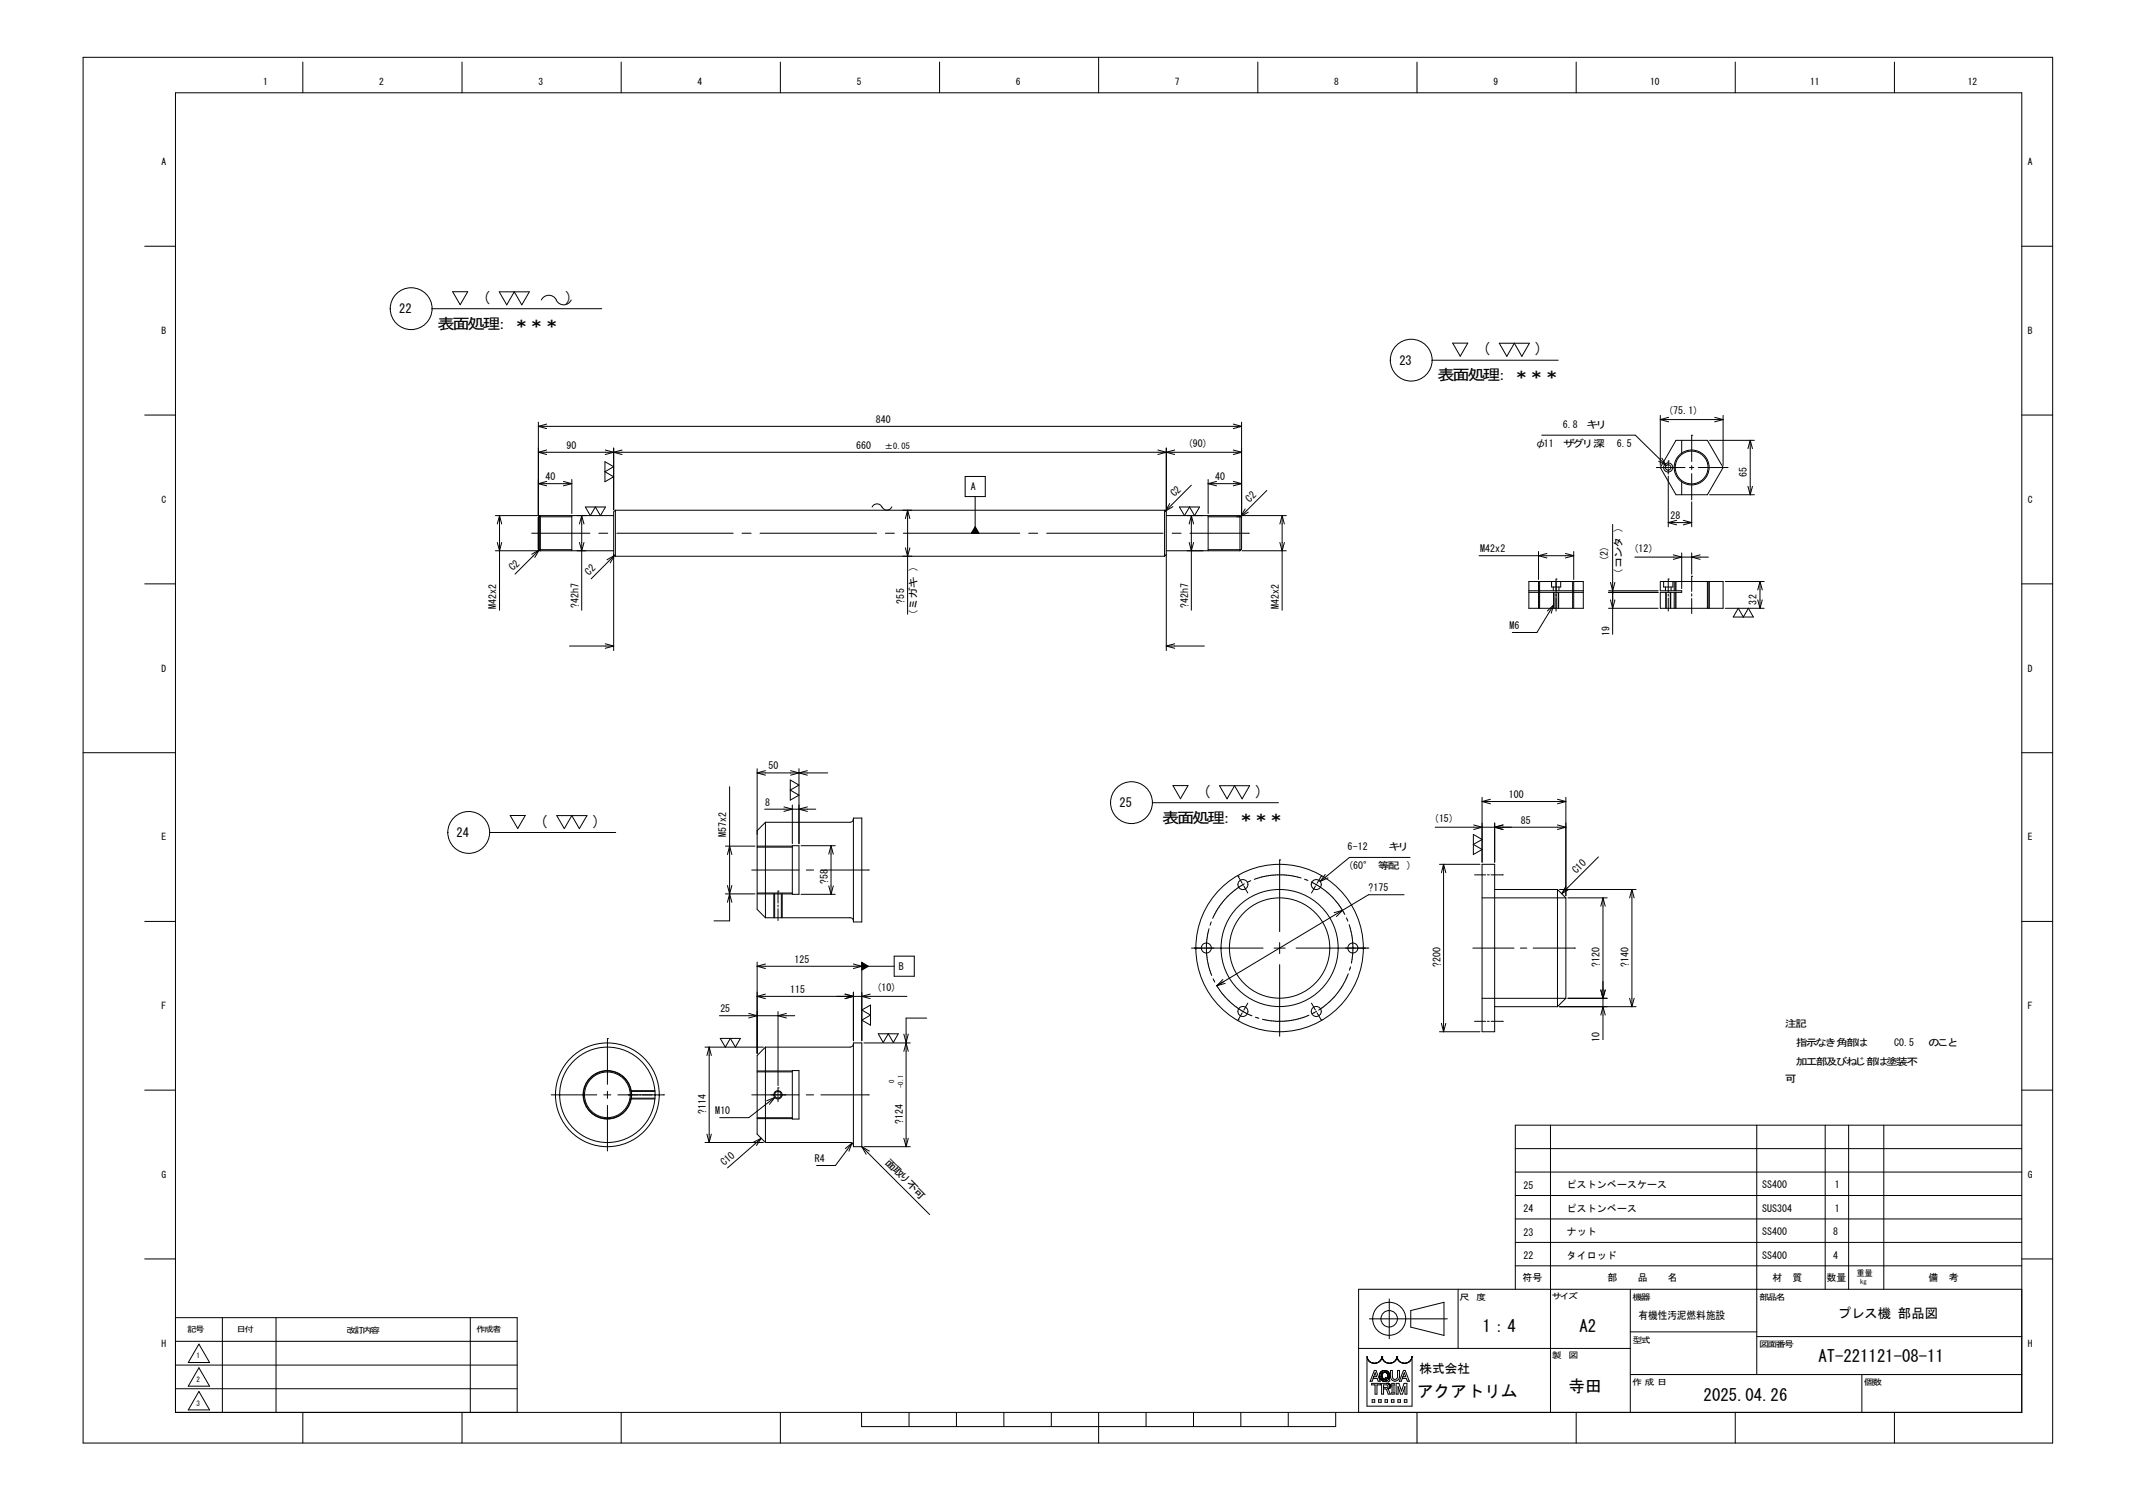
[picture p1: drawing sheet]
<svg xmlns="http://www.w3.org/2000/svg" width="420mm" height="297mm" viewBox="0 0 420 297" stroke-linecap="round" stroke-linejoin="round" font-family="sans-serif">
<g fill="none" stroke="#000" stroke-width=".2">
<path d="M16.4 11.3h387.6v272.8h-387.6zM34.5 18.3h363.4v259.7h-363.4zM59.6 12.2v6.1M90.9 12.2v6.1M122.2 12.2v6.1M153.6 12.2v6.1M184.9 12.2v6.1M216.2 11.3v7M247.5 12.2v6.1M278.9 12.2v6.1M310.2 12.2v6.1M341.5 12.2v6.1"/>
<path d="M372.8 12.2v6.1M28.5 48.5h6M89.1 57.4h2.9l-1.4 2.6zM98.2 57.4h6l-1.5 2.6-1.5-2.6-1.5 2.6zM106.5 59.1a1.67 1.67 0 0 1 1.7-1 1.67 1.67 0 0 1 1.5 1.3 1.61 1.61 0 0 0 2.7-.3M397.9 48.5h6.1M85.1 60.8h33.3M281.9 70.9h24.8M285.9 67.5h3l-1.5 2.6zM295.1 67.6h5.9l-1.5 2.5-1.5-2.5-1.5 2.5zM28.5 81.7h6M105.9 83.1v18.3"/>
<path d="M105.9 95.2h6.6M105.9 95.2l1.7 .4M105.9 89h138.4M105.9 89l1.7 .5M105.9 83.9h138.4M105.9 83.9l1.7 .5M107.6 94.8l-1.7 .4M107.6 88.6l-1.7 .4M107.6 83.5l-1.7 .4M110.9 94.8l1.6 .4M112.5 94.4v6.7M112.5 95.2l-1.6 .4"/>
<path d="M115.2 99.8h4l-1 1.7-1-1.7-1 1.7zM119.1 90.9l1.7 1-1.7 1 1.7 1-1.7 .9zM119.1 88.6l3.3 .9M120.8 88.2v12.2M122.4 88.6l-3.3 .9M171.6 99.8a1.06 1.06 0 0 1 1-.6 1.06 1.06 0 0 1 1 .6M173.6 99.8a1.05 1.05 0 0 0 .9 .6 1.05 1.05 0 0 0 1-.6M189.9 93.8h4v3.9h-4zM191.9 97.7v6M227.9 88.6l3.3 .9M229.5 88.2v12.2M230.2 99.1l-.8 1.5"/>
<path d="M230.8 99.7l-1.4 .9M231.2 88.6l-3.3 .9M232.1 99.8h4l-1 1.7-1-1.7-1 1.7zM234.5 95.5l-5.1 5.1M237.8 94.4v6.7M237.8 95.2h6.5M237.8 95.2l1.6 .4M239.4 94.8l-1.6 .4M242.7 83.5l1.6 .4M242.7 94.8l1.6 .4M242.7 88.6l1.6 .4M244.3 83.1v18.3"/>
<path d="M244.3 83.9l-1.6 .5M244.3 95.2l-1.6 .4M244.3 89l-1.6 .5M249.3 96.6l-5.1 5.1M303.4 85.7h18.4l6.1 5.9M326 92h5.6M326.4 90.8l1.5 .8M326.7 81.8v9.8M326.7 82.6h12.4M326.7 82.6l1.7 .4M327 90.2l.9 1.4M328.3 90.7h.1"/>
<path d="M328.3 90.7v1.1M328.3 92v.1M328.3 92.3v1M328.3 93.7v10M328.4 82.1l-1.7 .5M329.6 92h.1M329.8 86.7h6.2l3.1 5.3-3.1 5.4h-6.2l-3.1-5.4zM331 86.7v2.5M331 94.9v2.5M332.5 92h.8M332.9 85.7h.1M332.9 85.7v5.1"/>
<path d="M332.9 91.7v.7M332.9 93.2v5.2M332.9 98.8v4.9M334.2 92h5.7M336.4 97.4h8.9M336.4 86.7h8.9M337.4 82.1l1.7 .5M339.1 81.8v9.8M339.1 82.6l-1.7 .4M339.9 92h.1M344 95.7l.4 1.7M344.4 86.7v10.7"/>
<path d="M344.4 86.7l-.4 1.6M344.4 86.7l.5 1.6M344.9 95.7l-.5 1.7M397.9 81.7h6.1M28.5 114.9h6M97.5 108.4h8.4M97.5 101.5h8.4M97.9 106.8l.4 1.6 .4-1.6M98.3 101.5v18.6M98.3 101.5l-.4 1.6M98.3 101.5l.4 1.6M104.6 105h11.5"/>
<path d="M106.1 101.7h6.4M106.1 108.2h6.4M106.1 108.3l-4.7 4.7M106.1 108.3l-1.5 .8M106.1 108.3l-.8 1.4M106.3 108.4h14.5M106.3 101.5h14.5M106.3 101.5l-.4 .3v6.3l.4 .3M106.3 101.5v6.9M112.5 101.5v6.9M114 106.8l.5 1.6 .4-1.6M114.5 101.5v18.6"/>
<path d="M114.5 101.5l-.5 1.6M114.5 101.5l.4 1.6M117.8 105h1.8M120.8 109.2l.3 .3M120.9 109.3l-4.6 4.6M120.9 109.3l-1.4 .9M120.9 109.3l-.8 1.5M121.1 100.4h108.1M121.1 100.4l-.3 .4v27.3M121.1 109.5h108.1M121.1 100.4v9.1M121.4 105h22.9"/>
<path d="M146 105h1.8M149.6 105h22.9M174.3 105h1.7M177.8 105h22.9M178.2 107.8l.4 1.7 .5-1.7M178.6 100.4v20.5M178.6 100.4l-.4 1.7M178.6 100.4l.5 1.7M191.9 103.7l.8 1.3h-1.6zM202.4 105h1.8M206 105h22.9M229.2 100.4l.3 .4v27.3"/>
<path d="M229.2 100.4v9.1M229.5 109.2l-.3 .3M229.5 108.4h14.5M229.5 101.5h14.5M230.7 105h1.7M234 106.8l.5 1.6 .4-1.6M234.2 105h11.4M234.5 101.5v18.6M234.5 101.5l-.5 1.6M234.5 101.5l.4 1.6M237.8 101.7h6.4M237.8 101.5v6.9"/>
<path d="M237.8 108.2h6.4M244 101.5v6.9M244 101.5l.3 .3v6.3l-.3 .3M244.4 108.4h8.7M244.4 101.5h8.7M245 100.2l-.8 1.5M245.6 105h.1M245.6 100.8l-1.4 .9M251.9 106.8l.4 1.6 .5-1.6M252.3 101.5v18.6M252.3 101.5l-.4 1.6M252.3 101.5l.5 1.6"/>
<path d="M291.1 109.4h18.6M300.9 116.3h10.7M300.9 116.6h10.7M300.9 114.5h10.7v5.2h-10.7zM302.8 108.6v5.5M302.8 114.5v5.2M303 114.5v5.2M304.4 108.9l-1.6 .5 1.6 .4M305.3 114.5v1h1.8v-1M305.7 115.5v.8M305.7 116.6v3.1M305.7 119.1l-3.2 5.4h-4.9"/>
<path d="M305.7 119.1l-1.2 1.2M305.7 119.1l-.4 1.6M305.8 116.6v3.1M306.2 114h.1M306.2 114v6.3M306.7 116.6v3.1M306.8 115.5v.8M308 108.9l1.7 .5M309.5 114.5v5.2M309.7 108.6v5.5M309.7 114.5v5.2M309.7 109.4l-1.7 .4"/>
<path d="M316.6 116.3h9.7M316.6 116.6h9.7M316.6 119.7h9.7M316.9 114.6l.5 1.7 .4-1.7M316.9 118.1l.5 1.6 .4-1.6M317.3 116.5h.1v.2h-.1zM317.4 103.2v21.7M321.7 109.7h14.5M326.7 114.5h12.4v5.2h-12.4v-3.1h4.3v-.3h-4.3zM327.4 114.5v1h1.8v-1M327.8 115.5v.8M327.8 116.6v3.1"/>
<path d="M327.9 116.6v3.1M328.3 114h.1M328.3 114v2.6M328.3 116.9v.4M328.3 117.7v2.6M328.3 102.9h4.6M328.3 102.9l1.7 .4M328.7 116.6v3.1M328.8 116.6v3.1M328.9 115.5v.8M329.3 109.2l1.7 .5-1.7 .4M329.5 114.5v1.8"/>
<path d="M329.5 116.6v3.1M329.7 114.5v1.8M329.7 116.6v3.1M329.8 114.5v1.8M329.8 116.6v3.1M330 102.4l-1.7 .5M331 108.8v7.1M331.3 102.4l1.6 .5M332.9 113.4h.1M332.9 108.8v4.2M332.9 113.4v3M332.9 116.9v.4"/>
<path d="M332.9 117.8v3M332.9 102.9l-1.6 .4M334.6 109.2l-1.7 .5 1.7 .4M336 114.5v5.2M336.2 114.5v5.2M336.4 114.5v5.2M339.5 119.7h7.7M339.5 114.5h7.7M342.1 119.7l1 1.8 1-1.8 .9 1.8h-3.9zM345.9 118.1l.5 1.6M346.4 114.5v5.2M346.4 114.5l-.5 1.6"/>
<path d="M346.4 114.5l.4 1.6M346.8 118.1l-.4 1.6M397.9 114.9h6.1M112.1 127.2h8.7M119.1 126.7l1.7 .5M120.8 127.2l-1.7 .4M229.5 127.2h7.5M229.5 127.2l1.7 .4M231.2 126.7l-1.7 .5M16.4 148.2h18.1M143.6 154.9v26.4h-3.1M149 151.3v27.7l1.6 1.7"/>
<path d="M149 152.1h13.9M149 152.1l1.6 .5M150.5 159.3h10M150.6 151.7l-1.6 .4M154.3 158.8l1.6 .5-1.6 .4M155.5 153.5l1.7 1-1.7 1 1.7 1-1.7 1zM155.6 151.7l3.3 .9M155.9 158.5v7.6M157.2 151.3v14.8M158.9 158.8l-1.7 .5 1.7 .4M158.9 151.7l-3.3 .9M226.8 158h24.8"/>
<path d="M230.8 154.6h3l-1.5 2.6zM240 154.7h5.9l-1.5 2.5-1.4-2.5-1.5 2.5zM291.7 157v12.7M291.7 157.8h16.5M291.7 157.8l1.6 .4M293.3 157.3l-1.6 .5M306.5 157.3l1.7 .5M308.2 157v19.3M308.2 157.8l-1.7 .4M397.9 148.2h6.1M96.4 163.9h24.8M100.4 160.5h3l-1.5 2.6z"/>
<path d="M109.6 160.5h5.9l-1.5 2.6-1.5-2.6-1.4 2.6zM142.8 166.6h5.8M142.8 176h5.8M143.2 174.3l.4 1.7M143.2 168.2l.4-1.6 .4 1.6M143.6 176l-.4 1.6M143.6 176l.4 1.6M144 174.3l-.4 1.7M147.9 171.3h9.3M149 166.6h6.9M149 166.8h6.9M149 176h6.9"/>
<path d="M149 175.8h6.9M150.6 161.9v18.8M150.6 161.9l-1.6 1.6M152.3 176v4.7M152.5 176v4.7M153.1 175.4h.1M153.1 175.4v2.4M153.1 178.1v.4M153.1 178.9v2.3M153.8 176v4.7M153.9 176v4.7M155.9 166.5h1.3v9.5h-1.3z"/>
<path d="M157.6 166.5h6.8M157.6 176h6.8M158.7 171.3h1.4M161.6 171.3h9.3M163.1 174.4l.4 1.6M163.5 166.5v9.5M163.5 166.5l-.4 1.6M163.5 166.5l.5 1.6M164 174.4l-.5 1.6M167.9 161.2a.66 .66 0 0 1-.6 .7h-16.7M167.9 161h1.7v20.5h-1.7zM170.9 171.3h.1"/>
<path d="M243.7 172.5h.1M243.7 172.5l.7 1.3M244.6 174.1l.1 .1M244.8 174.5l.8 1.3M244.9 174a14.7 14.7 0 0 0-6.3 6.8M246.2 173.4l-.7 .3M251.8 169.3h.1M251.8 169.3v14.1M256 172.8a14.3 14.3 0 0 0-9.2 .3M256.7 173.1l.7 .2M258.1 173.6a14.3 14.3 0 0 1 6.6 6.4M258.9 174.5l-.8 1.3"/>
<path d="M259.1 174.1l-.1 .1M260 172.5h.1M260 172.5l-.8 1.3M260.8 172.1l-1 1.4M261.4 172.8l-1.6 .7M264.2 179.2l-24.7 14.8M264.2 179.2l-1.6 .5M264.2 179.2l-1.2 1.2M276.3 176.1h-7l-5.1 3.1M277.5 168.8h-11.9l-5.8 4.7M282.4 162.8h25.8M283.3 170.1h8"/>
<path d="M284.1 170.1v33M284.1 170.1l-.4 1.7M284.1 170.1l.4 1.7M290 164.3l1.7 .9-1.7 1 1.7 1-1.7 1zM290 162.4l1.7 .4-1.7 .5M290.2 172.2h2.2M291.7 170.1h2.4v33h-2.4zM291.7 176.7h16.5M292.7 172.2h.4M293.4 172.2h2.2M294.1 162v7.7M294.1 175.1h12.4"/>
<path d="M295.6 172.2h.1M295.8 162.4l-1.7 .4 1.7 .5M306.5 175.1l1.7 1.6M306.5 175.1v23.1M306.5 162.4l1.7 .4M306.9 175.1h15.1M308.2 176.7v19.8M308.2 162.8l-1.7 .5M308.2 174.4l-.9 1.5M308.6 176.7h7.7M308.8 175l-1.5 .9M314.6 168.7l-7.3 7.2"/>
<path d="M315.5 176.7v28M315.5 176.7l-.5 1.7M315.5 176.7l.4 1.7M321.2 175.1v23.1M321.2 175.1l-.5 1.6M321.2 175.1l.4 1.6M28.5 181.4h6M141.6 199.9h14.8M147.4 199.5l1.6 .4-1.6 .5M149 189.4v17.9M149 196.1h29.5M149 196.1l1.6 .5"/>
<path d="M149 190.2h20.6M149 190.2l1.6 .4M150.6 180.7h16.8a.59 .59 0 0 1 .5 .6M150.6 195.7l-1.6 .4M150.6 189.8l-1.6 .4M153.1 199.1v14.6M154.8 199.5l-1.7 .4 1.7 .5M166.3 195.7l1.6 .4-1.6 .5M167.9 195.3v9.6M167.9 189.8l1.7 .4M169.6 189.4l1.3 .8-1.3 .8zM169.6 189.4v15.5"/>
<path d="M169.6 198.8l1.7-1v4l-1.7-1 1.7-1zM169.6 190.2l-1.7 .4M170.9 190.2h5.1M171.2 195.7l-1.6 .4 1.6 .5M176 188.2h3.9v4h-3.9zM234.5 186.6h14.1M235.1 186.6h.1M237.9 182.8a14.2 14.2 0 0 0 .1 7.8l.5 1.4M238.4 181.5l-.3 .6M238.7 192.7l.4 .6M239.4 194a14.4 14.4 0 0 0 7 6M240.7 192.8l-1.2 1.2"/>
<path d="M240.9 193.2l-1.4 .8M241.1 193.6l-1.6 .4M244.4 199.4l-.7 1.4M244.7 199l-.1 .2M245.6 197.5l-.8 1.3M250.7 186.6h2.2M251.8 185.5v2.2M251.8 189.9v14.1M255.1 186.6h14.1M257.6 199.8a14.3 14.3 0 0 1-7.7 1.1l-1.5-.3M258.1 197.5l.8 1.3M258.9 199.2l-.6 .3"/>
<path d="M259 199l.1 .2M259.2 199.4l.8 1.4M265 180.7l.2 .6M265.3 191.7a14.5 14.5 0 0 1-5.8 7.1M265.5 182a14.5 14.5 0 0 1 .4 7.6M265.8 190.3l-.2 .7M266.2 186.6h.1M268.6 186.6h.1M269.2 186.6h.1M289.8 186.6h8.2M291.7 196.5h16.5M294.1 198.2h12.4"/>
<path d="M299.2 186.6h1.3M301.7 186.6h8.1M306.9 198.2h15.1M308.2 196.5l-1.7 1.7M308.6 196.5h7.7M309.8 186.6h.1M315 194.9l.5 1.6 .4-1.6M315 199.8l.5-1.6 .4 1.6M320.7 196.5l.5 1.7M321.6 196.5l-.4 1.7M397.9 181.4h6.1M28.5 214.6h6"/>
<path d="M108.5 215.5h8.9M118.8 215.5h1.4M119.5 204.4h.1M119.5 204.4v9M119.5 214.8v1.4M119.5 217.6v9M121.6 215.5h9M123.7 215.5h.1M124.2 216.3h4.7M124.2 214.7h4.7M124.2 216.2h4.7M124.2 214.8h4.7"/>
<path d="M130.6 215.5h.1M138.7 206.1h11.5M139.6 206.1v18.8M139.6 206.1l-.5 1.7M139.6 206.1l.4 1.7M141.7 204.4h4l-1 1.7-1-1.7-1 1.7zM147.9 215.5h9.3M149 210.8h6.9M149 211h6.9M150.6 206.1l-1.6 1.7v15.4l1.6 1.7M150.6 206.1v18.8M152.5 216l-5.1 4h-5.8"/>
<path d="M152.5 216l-1.6 .7M152.5 216l-1.1 1.4M153.1 214.1h.1M153.1 214.1v1.2M153.1 215.4v.2M153.1 215.8v1.1M154.5 215.5h.1M155.9 210.7h1.3v9.6h-1.3zM158.7 215.5h1.4M161.6 215.5h9.3M167.9 205.5a.66 .66 0 0 1-.6 .6h-16.7M167.9 205.3h1.7v20.4h-1.7z"/>
<path d="M170 205.3h9.1M170.9 215.5h.1M172.8 203.5h4l-1 1.7-1-1.7-1 1.7zM177.9 203.6l.4 1.6M178.3 205.3v20.4M178.3 205.3l-.4 1.6M178.3 205.3l.4 1.6M178.7 203.6l-.4 1.6M182.4 200.4h-4.1v4.8M243.7 200.8h.1M247.1 200.2l.6 .2M260 200.8h.1"/>
<path d="M283.3 203.1h8M283.7 201.4l.4 1.7M284.5 201.4l-.4 1.7M290.2 201h2.2M292.7 201h.4M293.4 201h2.2M295.6 201h.1M397.9 214.6h6.1M138.7 224.9h11.5M139.1 223.2l.5 1.7M140 223.2l-.4 1.7M149 220.2h6.9"/>
<path d="M149 220h6.9M149.8 224.1l-6.6 5.8M149.8 224.1l-1.5 .7M149.8 224.1l-.9 1.4M150.6 224.9h16.8a.59 .59 0 0 1 .5 .6M167.7 225l-3.3 4.4h-3.7M167.7 225l-1.4 1.1M167.7 225l-.6 1.6M169.6 225.7l.8 1.5M169.6 225.7l1.5 .9M169.6 225.7l13.4 13.4M170 225.7h9.1"/>
<path d="M177.9 224.1l.4 1.6M178.7 224.1l-.4 1.6M298.2 235.3h99.7M298.2 239.9h99.7M298.2 226.1h99.7M298.2 230.7h99.7M305.1 221.5v56.5M345.7 221.5v49.1M359.2 221.5v32.3M363.8 221.5v32.3M370.7 221.5v32.3M397.9 221.5h-99.7v32.3"/>
<path d="M28.5 247.8h6M34.5 259.4h67.3v18.6M43.8 259.4v18.6M54.3 259.4v18.6M92.6 259.4v18.6M269.5 259.6h15.3M273.4 255.7v7.8M277.6 258l6.6-1.7v6.6l-6.6-1.7zM286.9 253.8v11.6M298.2 244.6h99.7M298.2 249.2h99.7M320.8 253.8v24.2"/>
<path d="M397.9 247.8h6.1M397.9 253.8h-130.5v24.2M34.5 273.4h67.3M34.5 264h67.3M34.5 268.7h67.3M39.1 264.6l2.1 3.6h-4.1zM39.1 269.2l2.1 3.7h-4.1zM39.1 273.9l2.1 3.6h-4.1zM59.6 278v6.1M90.9 278v6.1M122.2 278v6.1M153.6 278v6.1"/>
<path d="M169.6 278v2.8h93.3v-2.8M178.9 278v2.8M188.2 278v2.8M197.6 278v2.8M206.9 278v2.8M216.2 278v6.1M225.5 278v2.8M234.9 278v2.8M244.2 278v2.8M253.5 278v2.8M267.4 265.4h53.4M269.1 267.2h.1"/>
<path d="M269.1 267.4l.1 .3 .7 .5M269.3 267.8h.1M269.4 267.9h.1M269.5 268h.1M269.6 268.1h.1M269.7 271.9l.8-2.1h.3l.8 2.1M269.7 271.9h.3l.6-1.7 .3 .8h-.5l-.2 .3h.8l.2 .6h.4M269.7 271.9h.1M269.9 268.2h.1M269.9 268.2l.1 .1M269.9 272.3h1.8v.3h-.7v1.8h-.4v-1.8h-.7zM270 268.3h.1"/>
<path d="M270 275.5h.5v.5h-.5zM270.1 268.3h.9M270.2 268.3h.1M270.4 268.3v.1M270.6 268.3v.1M270.8 268.3h.1M271 268.3h.1M271.1 268.2l-.1 .1M271.2 268.2h.1M271.3 275.5h.5v.5h-.5zM271.3 268.1l-.3 .1M271.5 270.7h.1"/>
<path d="M271.5 271h.1M271.5 271.1l.1 .3M271.5 270.5h.1M271.6 271.3v.1M271.6 270.3l-.1 .9M271.6 271.9h.1M271.6 270.2v.1M271.6 271.4h.1M271.6 271.4l.5 .4M271.7 270.2h.1M271.7 271.5h.1M271.7 270.2l-.1 .2"/>
<path d="M271.8 267.7l-.5 .4M271.8 270.1l-.1 .1M271.8 271.6h.1M271.8 270h.1M271.9 270.7h.1M271.9 271h.1M271.9 270.9h.1M271.9 270h.1M271.9 271.7h.1M271.9 270.6h.1M271.9 271.1h.1M271.9 270l-.2 .1"/>
<path d="M271.9 271.1v.1M271.9 270.5h.1M271.9 267.4l-.2 .3M271.9 270.5v.7M271.9 270.5v.1M271.9 271.2h.1M271.9 271.2v.1M271.9 271.2l.1 .1M271.9 267.1h.1M271.9 270.4h.1M271.9 267.1l-.1 .5M271.9 267.1v.1"/>
<path d="M271.9 270.4v.1M272 271.3h.1M272 267v.1M272 269.9h-.1M272 271.3l.2 .2M272 267.1l.1 .4M272 267.3h.1M272 269.9l-.1 .1M272 271.4h.1M272.1 271.4h.1M272.1 270.3l-.2 .2M272.1 267.4v.2"/>
<path d="M272.1 271.8h.1M272.1 270.3h.1M272.1 270.2h.1M272.1 267.5h.1M272.1 269.8l-.1 .1M272.1 267.6l.1 .1M272.1 267.6l.6 .5M272.1 271.5h.1M272.2 270.2h.1M272.2 271.5h.1M272.2 270.2h.6M272.2 270.2l-.1 .1"/>
<path d="M272.2 271.5h.5l-.1-.2 .1-.2 .8 .7-.2 .2-.3-.3-.1 .1M272.3 271.5h.1M272.3 269.8h-.1M272.3 270.1v.1M272.3 270.1h.1M272.3 271.9h.1M272.4 271.5h.1M272.4 270.1h.1M272.5 271.5h.1M272.5 268h.1M272.5 270.1h.1M272.6 271.5h.1"/>
<path d="M272.6 275.5h.5v.5h-.5zM272.6 268.1h.1M272.6 270.1h.1M272.6 271.9h.1M272.7 270.2h.1M272.7 271.5h.1M272.7 268.1v.1M272.7 269.8h.1M272.7 268.2l.3 .1M272.8 268.2h.1M272.8 270.2h.1M272.8 269.8l.1 .1"/>
<path d="M272.8 270.2l.2 .2M272.8 269.9h-.8M272.8 271.8h.1M272.9 272.3h.1M272.9 271.8h-.8M272.9 269.9l.4 .3M273 272.3h.1M273 270.4h.1M273 271.3h.1M273 269.9h.1M273 271.3l.2 .2M273 270.4l.1 .1"/>
<path d="M273 271.2h.1M273 271.2v.1M273 270.5h.1M273 270.5l.1 .1M273.1 270.6h.1M273.1 270.5h.1M273.1 271.1h.1M273.1 271.1l-.1 .1M273.1 271.1l-.1 .2M273.1 270.7h.1M273.1 271h.1M273.1 270.6v.5"/>
<path d="M273.1 273.4h.1M273.1 270h.1M273.1 268.3h.1M273.2 272.4h.1M273.2 273.3h.1M273.2 270.1h.1M273.2 271.5h.1M273.2 273.3v.1M273.3 270.1v.1M273.3 273.3l-.2 .1M273.3 273.3h.1M273.3 272.4h.1"/>
<path d="M273.3 272.4l-1.4-.1v2.1h.4v-1.8l.8 .1v.3l-.8 .1v.3h.5l.4 1h.4l-.5-1M273.3 270.2l.1 .3M273.3 270.2h.1M273.3 271.4v.1M273.3 268.3l.1 .1M273.3 272.4l.2 .2M273.3 270.3h.1M273.4 272.5h.1M273.4 271.3l-.1 .1M273.4 270.4h.1M273.4 273.2l-.1 .1M273.4 270.4v.7l-.1 .4"/>
<path d="M273.4 271.3h.1M273.4 273.2h.1M273.4 271.2h.1M273.5 272.6h.1M273.5 273.1h.1M273.5 273.1l-.1 .1M273.5 272.6v.1M273.5 273h.1M273.5 272.7h.1M273.5 273v.1M273.5 272.7v.3M273.5 272.8h.1"/>
<path d="M273.5 272.9h.1M273.6 268.3v.1M273.7 268.3h.1M273.8 275.5h.5v.5h-.5zM273.9 272.3h.5v2.1h-.5zM274.1 268.2l-1.2 .1M274.1 268.2h-.1M274.1 268.2h.1M274.2 268.1v.1M274.4 268.1h-.1M274.4 268l-.2 .2M274.5 268h-.1"/>
<path d="M274.5 267.9h.1M274.6 267.8h.1M274.8 267.6h.1M274.8 272.3h.5l.5 1.5 .5-1.5h.6v2.1h-.4v-1.5l-.5 1.5h-.4l-.5-1.5v1.5h-.3zM274.8 267.5l-.4 .5M274.8 267.4v.1M274.9 267.1h.1M274.9 267.1l.1 .4M274.9 267.1l-.1 .3M274.9 267.3h.1M275 267.2h.1M275 267.4v.1"/>
<path d="M275 271v-1.2h.4v1.2a.88 .88 0 0 1-.9 .9 .88 .88 0 0 1-.8-.9l-.1-1.2h.4l.1 1.5 .2 .2 .5-.1M275 271l-.1 .4M275 267.5h.1M275.1 267.5l.2 .4 .5 .3M275.1 267.6h.1M275.1 275.5h.5v.5h-.5zM275.2 267.8h.1M275.4 271.9l.8-2.1h.3l.8 2.1M275.4 271.9h.4l.6-1.7 .2 .8h-.5l-.1 .3h.8l.2 .6h.3M275.4 271.9h.1M275.5 268v.1M275.6 268.1l.1 .1"/>
<path d="M275.7 268.2h.1M275.8 268.2l.2 .1M275.8 268.2h.1M275.9 268.3h1M276.1 268.3h.1M276.3 268.3v.1M276.4 275.5h.5v.5h-.5zM276.6 268.3l-.1 .1M276.7 268.3h.1M276.9 268.3h.1M277 268.2l-.1 .1M277.2 268.1h.1"/>
<path d="M277.3 268.1l-.4 .1M277.3 268.1h.1M277.3 271.9h.1M277.7 267.7h-.1M277.7 267.5v.1M277.8 267.5l-.5 .6M277.8 267.4v.1M277.8 267.1h.1M277.8 267.1l.1 9.7h-8.9v-9.8l.1 .4M277.8 267.1v.3M277.8 267.2h.1M278.9 278v6.1"/>
<path d="M310.2 278v6.1M320.8 270.6h77.1M320.8 262.2h24.9M341.5 278v6.1M345.7 263.1h52.2M366.4 270.6v7.4M372.8 278v6.1"/>
<circle cx="80.9" cy="60.8" r="4.1"/>
<circle cx="277.7" cy="70.9" r="4.1"/>
<circle cx="328.3" cy="92" r=".9"/>
<circle cx="328.3" cy="92" r=".54"/>
<circle cx="332.9" cy="92" r="3.4"/>
<circle cx="332.9" cy="92" r="3.2"/>
<circle cx="317.4" cy="116.6" r=".11"/>
<circle cx="222.7" cy="158" r="4.1"/>
<circle cx="92.2" cy="163.9" r="4.1"/>
<circle cx="244.6" cy="174.1" r=".98"/>
<circle cx="259" cy="174.1" r=".98"/>
<circle cx="237.4" cy="186.6" r=".98"/>
<circle cx="244.6" cy="199.1" r=".98"/>
<circle cx="251.8" cy="186.6" r="16.5"/>
<circle cx="251.8" cy="186.6" r="11.5"/>
<circle cx="251.8" cy="186.6" r="9.9"/>
<circle cx="259" cy="199.1" r=".98"/>
<circle cx="266.2" cy="186.6" r=".98"/>
<circle cx="119.5" cy="215.5" r="9.4"/>
<circle cx="119.5" cy="215.5" r="4.7"/>
<circle cx="119.5" cy="215.5" r="4.5"/>
<circle cx="119.5" cy="215.5" r="10.2"/>
<circle cx="119.5" cy="215.5" r="4.8"/>
<circle cx="153.1" cy="215.5" r=".82"/>
<circle cx="153.1" cy="215.5" r=".65"/>
<circle cx="273.4" cy="259.6" r="3.3"/>
<circle cx="273.4" cy="259.6" r="1.62"/>
</g>
<path d="M191.9 103.7l.8 1.3h-1.6zM169.6 189.4l1.3 .8-1.3 .8z" fill="#000"/>
<g font-size="3.3">
<text x="291.7" y="262.2">1：4</text>
<text x="310.8" y="262.2">A2</text>
<text x="357.9" y="268.2">AT-221121-08-11</text>
<text x="278.9" y="275">アクアトリム</text>
<text x="308.7" y="274">寺田</text>
<text x="335.3" y="275.8">2025.04.26</text>
</g>
<g font-size="3">
<text x="94.9" y="59.6">(</text>
<text x="111.3" y="59.6">)</text>
<text x="86" y="64.7">表面処理： ＊＊＊</text>
<text x="291.7" y="69.8">(</text>
<text x="302.1" y="69.8">)</text>
<text x="282.8" y="74.9">表面処理： ＊＊＊</text>
<text x="228.6" y="162">表面処理： ＊＊＊</text>
<text x="236.7" y="156.9">(</text>
<text x="247.1" y="156.9">)</text>
<text x="106.3" y="162.8">(</text>
<text x="116.7" y="162.8">)</text>
</g>
<text font-size="2.6" x="361.7" y="259.5">プレス機 部品図</text>
<g font-size="2.5">
<text x="78.6" y="61.7">22</text>
<text x="275.4" y="71.8">23</text>
<text x="220.3" y="158.9">25</text>
<text x="89.8" y="164.8">24</text>
<text x="279.3" y="270.3">株式会社</text>
</g>
<text font-size="2.1" x="322.4" y="259.7">有機性汚泥燃料施設</text>
<g font-size="2">
<text x="172.3" y="83.2">840</text>
<text x="328.3" y="81.6">(75.1)</text>
<text x="111.5" y="88.3">90</text>
<text x="168.5" y="88.3">660</text>
<text x="233.7" y="88">(90)</text>
<text x="302" y="87.9">φ11</text>
<text x="307.5" y="84.2">6.8</text>
<text x="307.6" y="87.9">ザグリ深</text>
<text x="312.3" y="84.2">キリ</text>
<text x="318.2" y="87.9">6.5</text>
<text x="107.3" y="94.5">40</text>
<text x="239.2" y="94.5">40</text>
<text x="343.8" y="94" transform="rotate(-90 343.8 94)">65</text>
<text x="191.1" y="96.5">A</text>
<text x="231.2" y="97.9" transform="rotate(-45 231.2 97.9)">C2</text>
<text x="246" y="98.9" transform="rotate(-45 246 98.9)">C2</text>
<text x="328.7" y="102.2">28</text>
<text x="101" y="112.5" transform="rotate(-45 101 112.5)">C2</text>
<text x="116" y="113.4" transform="rotate(-45 116 113.4)">C2</text>
<text x="291.3" y="108.7">M42x2</text>
<text x="316.4" y="110.4" transform="rotate(-90 316.4 110.4)">(2)</text>
<text x="319.2" y="112.9" transform="rotate(-90 319.2 112.9)">( コンタ )</text>
<text x="321.5" y="108.6">(12)</text>
<text x="97.7" y="119.9" transform="rotate(-90 97.7 119.9)">M42x2</text>
<text x="113.8" y="119.7" transform="rotate(-90 113.8 119.7)">?42h7</text>
<text x="178" y="118.8" transform="rotate(-90 178 118.8)">?55</text>
<text x="233.8" y="119.7" transform="rotate(-90 233.8 119.7)">?42h7</text>
<text x="251.7" y="119.9" transform="rotate(-90 251.7 119.9)">M42x2</text>
<text x="345.7" y="119" transform="rotate(-90 345.7 119)">32</text>
<text x="180.4" y="121" transform="rotate(-90 180.4 121)">( ミ ガキ )</text>
<text x="297" y="123.8">M6</text>
<text x="316.7" y="125.1" transform="rotate(-90 316.7 125.1)">19</text>
<text x="151.2" y="151.4">50</text>
<text x="150.6" y="158.6">8</text>
<text x="282.2" y="161.8">(15)</text>
<text x="296.9" y="157.1">100</text>
<text x="142.9" y="164.7" transform="rotate(-90 142.9 164.7)">M57x2</text>
<text x="265.2" y="167.3">6-12</text>
<text x="273.3" y="167.3">キリ</text>
<text x="299.3" y="162.1">85</text>
<text x="265.3" y="171">(60° 等配</text>
<text x="276.9" y="171">)</text>
<text x="310.2" y="172.1" transform="rotate(-45 310.2 172.1)">C10</text>
<text x="162.9" y="174" transform="rotate(-90 162.9 174)">?58</text>
<text x="269.3" y="175.4">?175</text>
<text x="156.3" y="189.5">125</text>
<text x="176.9" y="190.9">B</text>
<text x="283.5" y="190.3" transform="rotate(-90 283.5 190.3)">?200</text>
<text x="314.8" y="190.3" transform="rotate(-90 314.8 190.3)">?120</text>
<text x="320.5" y="190.3" transform="rotate(-90 320.5 190.3)">?140</text>
<text x="155.5" y="195.4">115</text>
<text x="172.5" y="195.1">(10)</text>
<text x="141.8" y="199.2">25</text>
<text x="351.3" y="202.2">注記</text>
<text x="314.8" y="205.1" transform="rotate(-90 314.8 205.1)">10</text>
<text x="351.4" y="205.8">指示なき角部は</text>
<text x="351.4" y="209.6">加工部及びねじ部は塗装不</text>
<text x="372.7" y="205.8">C0.5</text>
<text x="379.4" y="205.8">のこと</text>
<text x="351.3" y="213">可</text>
<text x="138.9" y="219.3" transform="rotate(-90 138.9 219.3)">?114</text>
<text x="140.8" y="219.3">M10</text>
<text x="177.7" y="221.3" transform="rotate(-90 177.7 221.3)">?124</text>
<text x="142.5" y="229.6" transform="rotate(-41 142.5 229.6)">C10</text>
<text x="160.3" y="228.7">R4</text>
<text x="174.1" y="229" transform="rotate(45 174.1 229)">面取り 不可</text>
<text x="299.8" y="234">25</text>
<text x="308.3" y="233.9">ピストンベースケース</text>
<text x="346.8" y="233.9">SS400</text>
<text x="361.1" y="233.9">1</text>
<text x="299.8" y="238.6">24</text>
<text x="308.3" y="238.5">ピストンベース</text>
<text x="346.8" y="238.5">SUS304</text>
<text x="361.1" y="238.5">1</text>
<text x="299.8" y="243.2">23</text>
<text x="308.3" y="243.2">ナット</text>
<text x="346.8" y="243.1">SS400</text>
<text x="360.8" y="243.2">8</text>
<text x="299.8" y="247.8">22</text>
<text x="308.3" y="247.8">タイロッド</text>
<text x="346.8" y="247.7">SS400</text>
<text x="360.8" y="247.8">4</text>
<text x="299.6" y="252.2">符号</text>
<text x="316.4" y="252.2">部　　品　　名</text>
<text x="348.8" y="252.2">材　質</text>
<text x="359.4" y="252.2">数量</text>
<text x="379.5" y="252.2">備</text>
<text x="383.5" y="252.2">考</text>
</g>
<g font-size="1.9">
<text x="51.8" y="16.8">1</text>
<text x="74.6" y="16.8">2</text>
<text x="105.9" y="16.8">3</text>
<text x="137.3" y="16.8">4</text>
<text x="168.6" y="16.8">5</text>
<text x="199.9" y="16.8">6</text>
<text x="231.2" y="16.8">7</text>
<text x="262.6" y="16.8">8</text>
<text x="293.9" y="16.8">9</text>
<text x="324.7" y="16.8">10</text>
<text x="356.2" y="16.8">11</text>
<text x="387.2" y="16.8">12</text>
<text x="31.8" y="32.5">A</text>
<text x="399.1" y="32.5">A</text>
<text x="31.8" y="65.8">B</text>
<text x="399.1" y="65.8">B</text>
<text x="31.8" y="99">C</text>
<text x="399.1" y="99">C</text>
<text x="31.8" y="132.2">D</text>
<text x="399.1" y="132.2">D</text>
<text x="31.8" y="165.4">E</text>
<text x="399.1" y="165.4">E</text>
<text x="31.8" y="198.6">F</text>
<text x="399.1" y="198.6">F</text>
<text x="31.8" y="231.9">G</text>
<text x="399.1" y="231.9">G</text>
<text x="31.8" y="265.1">H</text>
<text x="399.1" y="265.1">H</text>
</g>
<g font-size="1.7">
<text x="174.1" y="88.3">±0.05</text>
<text x="365.3" y="251.2">重量</text>
<text x="287.2" y="255.8">尺　 度</text>
<text x="305.4" y="255.7">サイズ</text>
<text x="321.3" y="255.8">機器</text>
<text x="346.2" y="255.8">部品名</text>
<text x="305.4" y="267.4">製　 図</text>
<text x="321.3" y="264.3">型式</text>
<text x="346.2" y="265.2">図面番号</text>
<text x="321.2" y="272.6">作 成 日</text>
<text x="366.8" y="272.7">個数</text>
</g>
<g font-size="1.6">
<text x="36.9" y="262.3">記号</text>
<text x="46.5" y="262.3">日付</text>
<text x="68.2" y="262.3">改訂内容</text>
<text x="93.7" y="262.3">作成者</text>
</g>
<g font-size="1.4">
<text x="38.7" y="267.3">1</text>
<text x="38.7" y="272">2</text>
<text x="38.7" y="276.7">3</text>
</g>
<g font-size="1.3">
<text x="176" y="213.3" transform="rotate(-90 176 213.3)">0</text>
<text x="177.7" y="214.2" transform="rotate(-90 177.7 214.2)">-0.1</text>
<text x="366" y="252.8">kg</text>
</g>
</svg>
